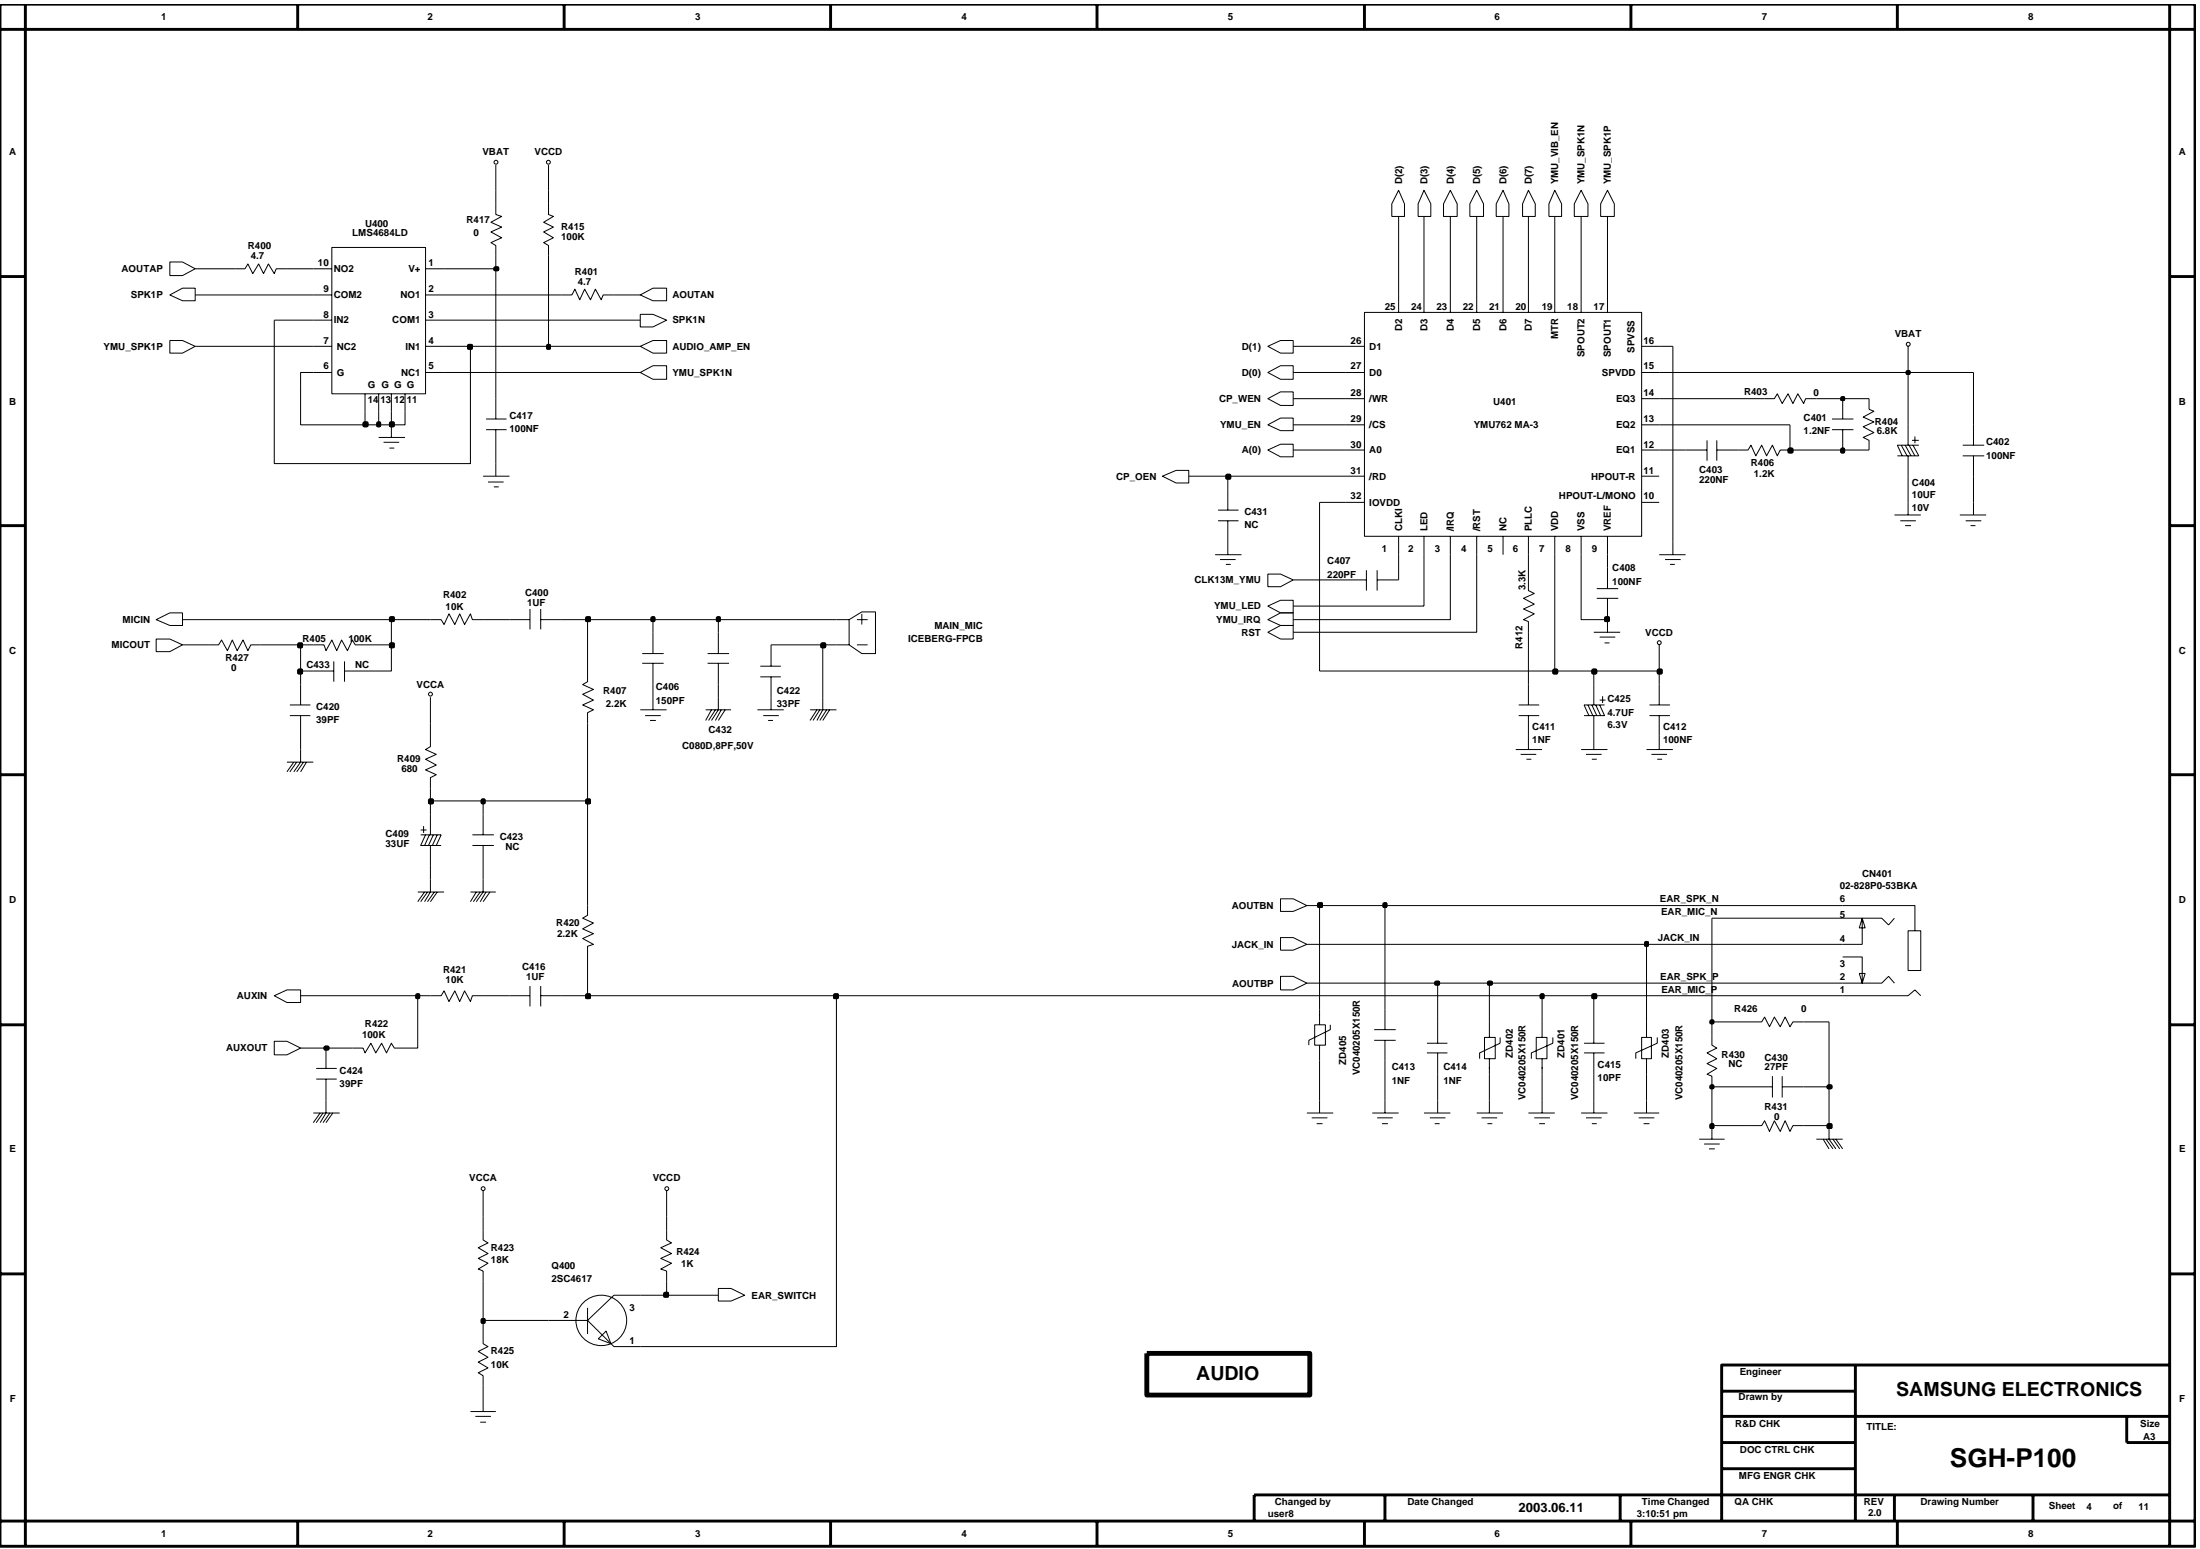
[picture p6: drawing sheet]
<svg xmlns="http://www.w3.org/2000/svg" width="192mm" height="135mm" viewBox="0 0 192 135" stroke-linecap="round" stroke-linejoin="round" font-family="sans-serif">
<g fill="none" stroke="#000" stroke-width=".09">
<path d="M43.3 17.8v.9l.5 .2-1 .5 1 .4-1 .4 1 .5-1 .5 .5 .2v.9M43.3 14.4v2.2M47.8 17.8v.9l.5 .2-.9 .5 .9 .4-.9 .4 .9 .5-.9 .5 .4 .2v.9M47.8 14.4v2.2M122 16.6l.5 1.2v1.1h-1.1v-1.1zM124.2 16.6l.6 1.2v1.1h-1.1v-1.1zM126.5 16.6l.6 1.2v1.1h-1.2v-1.1zM128.8 16.6l.6 1.2v1.1h-1.2v-1.1zM131.1 16.6l.5 1.2v1.1h-1.1v-1.1zM133.3 16.6l.6 1.2v1.1h-1.1v-1.1zM135.6 16.6l.6 1.2v1.1h-1.1v-1.1zM137.9 16.6l.6 1.2v1.1h-1.2v-1.1z"/>
<path d="M140.2 16.6l.6 1.2v1.1h-1.2v-1.1zM14.8 25.7l1.1-.6h1.1v1.1h-1.1zM14.8 22.9h1.1l1.1 .5-1.1 .6h-1.1zM14.8 29.7h1.1l1.1 .5-1.1 .6h-1.1zM20.5 23.4h.9l.2-.4 .5 .9 .5-.9 .4 .9 .4-.9 .5 .9 .2-.5h.9M27.3 30.2h1.6M27.3 27.9h1.6M27.3 25.7h1.6M27.3 23.4h1.6M27.3 32.5h1.6M28.9 21.6h8.2v12.8h-8.2zM31.8 34.4v1.5"/>
<path d="M33 34.4v1.5M33 38.2h2.3M33.5 38.6h1.3M34 39.1h.4M34.1 34.4v1.5M34.1 37.1v1.1M35.3 34.4v1.5M37.1 30.2h1.6M37.1 27.9h1.6M37.1 25.7h1.6M37.1 23.4h1.6M37.1 32.5h1.6"/>
<path d="M42.4 37.5h1.8M42.4 36.5h1.8M43.3 34.8v1.7M43.3 37.5v1.8M49 25.7h.9l.2-.5 .5 1 .4-1 .5 1 .4-1 .5 1 .2-.5h1M55.9 25.7l1.1-.6h1.2v1.1h-1.2zM55.9 27.4h1.1l1.2 .5-1.2 .6h-1.1zM55.9 30.2l1.1-.5h1.2v1.1h-1.2zM55.9 32.5l1.1-.6h1.2v1.2h-1.2zM110.6 39.3l1.1-.6h1.1v1.1h-1.1zM110.6 32.5l1.1-.6h1.1v1.2h-1.1zM110.6 34.8l1.1-.6h1.1v1.2h-1.1z"/>
<path d="M110.6 37.1l1.1-.6h1.1v1.1h-1.1zM110.6 30.2l1.1-.5h1.1v1.1h-1.1zM117.4 30.2h1.6M117.4 32.5h1.6M117.4 39.3h1.6M117.4 37.1h1.6M117.4 34.8h1.6M119 27.2h24.2v19.6h-24.2zM122 25.7v1.5M124.2 25.7v1.5M126.5 25.7v1.5M128.8 25.7v1.5"/>
<path d="M131.1 25.7v1.5M133.3 25.7v1.5M135.6 25.7v1.5M137.9 25.7v1.5M140.2 25.7v1.5M143.2 30.2h1.5M143.2 32.5h1.5M143.2 39.3h1.5M143.2 37.1h1.5M143.2 34.8h1.5M147 39.3h1.9M148.9 38.4v1.8"/>
<path d="M149.8 39.3h2.7l.2-.5 .5 1 .5-1 .4 1 .5-1 .4 1 .3-.5h.8M149.8 38.4v1.8M153.9 34.8h.9l.2-.4 .5 .8 .5-.8 .4 .8 .4-.8 .5 .8 .2-.4h.9M159.8 37.5h1.9M159.8 36.5h1.9M160.7 34.8v1.7M160.7 37.5v1.8M163 34.8v.9l.5 .2-1 .5 1 .4-1 .4 1 .5-1 .5 .5 .2v.9M165.9 38.8l.5 1M166.2 38.8l.5 1M166.4 30.2v2.3M166.4 37.1v1.7"/>
<path d="M166.4 39.8v1.7M166.5 38.8l.5 1M166.8 38.4h.6M166.9 38.8l.5 1h-1.9M167 38.1v.6M167.4 38.8h-1.9l.4 1M171.2 39.8h1.9M171.2 38.8h1.9M172.2 37.1v1.7M172.2 39.8v1.7M13.6 54.1l1.2-.6h1.1v1.1h-1.1zM13.6 55.7h1.2l1.1 .5-1.1 .6h-1.2z"/>
<path d="M18.2 56.2h.9l.2-.4 .5 1 .5-1 .4 1 .5-1 .4 1 .3-.6h.8M26.2 59.7v1.8M27.3 56.2h1l.1 .6 .5-1 .5 1 .4-1 .5 1 .4-1 .3 .4h.8M27.3 58.5h1.8M29.1 57.7v1.8M30.1 58.5h1.7M30.1 57.7v1.8M37.5 54.1h1l.2 .4 .5-1 .5 1 .4-1 .4 1 .5-1 .2 .6h.9M42.1 41.5h2.3M42.6 42h1.3M43.1 42.5h.4M43.3 40.4v1.1"/>
<path d="M44.4 54.1h1.8M46.2 53.1v1.8M47.2 54.1h1.8M47.2 53.1v1.8M51.3 58.5v1l-.5 .2 1 .4-1 .5 1 .5-1 .4 1 .4-.5 .3v.9M56 57.9h1.9M56 57h1.9M57 55.1v1.9M57 57.9v1.8M61.7 57.9h1.9M61.7 57h1.9M62.7 55.1v1.9"/>
<path d="M62.7 57.9v1.8M66.3 58.1h1.8M66.3 59h1.8M67.3 56.2v1.9M67.3 59v2.9M73 54.1h1.1M74.1 54.1l1.1-.7h1.2v3.6h-1.2l-1.1-.8h-1.1M74.1 54.1v2.1M74.8 54.1h.9M74.8 56.2h.9M75.2 53.5v1M101.4 41.5l1.2-.5h1.1v1.1h-1.1z"/>
<path d="M106 48.4h2.3M106.3 45.4h1.7M106.3 44.5h1.7M106.4 48.8h1.4M106.9 49.2h.5M107.1 42.7v1.8M107.1 45.4v3M110.6 54.1l1.1-.6h1.1v1.1h-1.1zM110.6 55.1l1.1-.5h1.1v1.1h-1.1zM110.6 52.9l1.1-.5h1.1v1.1h-1.1zM110.6 50.1h1.1l1.1 .5-1.1 .6h-1.1zM117.4 41.5h1.6"/>
<path d="M117.4 43.8h1.6M117.4 50.6h1.8M119.2 49.7v1.8M120.1 50.6h1.9M120.1 49.7v1.8M122 46.8v1.6M124.2 46.8v1.6M126.5 46.8v1.6M128.8 46.8v1.6M131.1 46.8v1.6M133.3 50.6v.9l.5 .3-.9 .4 .9 .5-.9 .4 .9 .4-.9 .6 .4 .1v.9M133.3 46.8v1.6"/>
<path d="M133.3 59.7v1.8M135.6 46.8v1.6M137.9 46.8v1.6M139 55.1h2.3M139 59.7v1.8M139.3 51.3h1.9M139.3 52.2h1.9M139.5 55.6h1.4M140 56.1h.4M140.2 46.8v1.6M140.2 49.5v1.8M140.2 52.2v2.9"/>
<path d="M143.2 41.5h1.5M143.2 43.8h1.5M144.7 48.4h2.3M144.7 56.2v2.3M144.7 59.7v1.8M145.2 48.8h1.4M145.7 49.2h.4M145.9 47.2v1.2M165.3 44.9h2.3M165.8 45.4h1.3M166.2 45.8h.5M166.4 43.8v1.1"/>
<path d="M171 44.9h2.3M171.5 45.4h1.3M171.9 45.8h.4M172.2 43.8v1.1M25 66.5h2.3M25.3 62.4h1.8M25.3 61.5h1.8M25.6 66.5l-.6 .8M25.9 66.5l-.6 .8M26.2 62.4v1.8M26.2 65.4v1.1l-.6 .8M26.5 66.5l-.6 .8"/>
<path d="M26.7 66.5l-.5 .8M36.4 77.8h2.3M36.7 72.8h1.8l-.4 .9M36.7 72.4h.5M37 72.1v.6M37 77.8l-.6 .9M37.1 72.8l-.4 .9h1.8M37.3 77.8l-.6 .9M37.5 72.8l-.5 .9M37.5 64.2v.9l-.4 .3 1 .4-1 .4 1 .5-1 .5 1 .4-.6 .2v1M37.5 60.8v2.3M37.5 71v1.8"/>
<path d="M37.5 73.7v1.8M37.5 76.7v1.1l-.5 .9M37.8 72.8l-.4 .9M37.9 77.8l-.6 .9M38.1 77.8l-.6 .9M38.1 72.8l-.4 .9M41 77.8h2.3M41.2 72.8h1.9M41.2 73.7h1.9M41.5 77.8l-.5 .9M41.9 77.8l-.6 .9M42.1 71v1.8"/>
<path d="M42.1 73.7v1.8M42.1 76.7v1.1l-.6 .9M42.4 77.8l-.5 .9M42.7 77.8l-.6 .9M51.3 79v.8l-.5 .3 1 .4-1 .5 1 .4-1 .5 1 .5-.5 .1v1M55.9 61.9h2.3M56.3 62.4h1.3M56.7 62.8h.5M57 60.8v1.1M61.6 61.9h2.2M62.1 61.9l-.5 .9M62.4 61.9l-.6 .9"/>
<path d="M62.7 60.8v1.1l-.6 .9M62.9 61.9l-.5 .9M63.3 61.9l-.6 .9M66.1 61.9h2.3M66.6 62.4h1.3M67 62.8h.4M70.7 61.9h2.3M71.3 61.9l-.6 .9M71.5 61.9l-.6 .9M71.8 60.8v1.1l-.5 .9M72.1 61.9l-.6 .9M72.4 61.9l-.6 .9"/>
<path d="M111.7 78.4h1.1l1.2 .6-1.2 .5h-1.1zM132.2 65.4h2.3M132.5 62.4h1.8M132.5 61.5h1.8M132.6 65.8h1.4M133.2 66.2h.4M133.3 62.4v3M137.9 65.4h2.3M138.4 65.8h1.3M138.5 61.5l.4 .9M138.9 61.5l.4 .9M138.9 66.2h.4"/>
<path d="M139 62.4v3M139.2 61.5l.4 .9M139.5 61.5l.5 .9h-1.8M139.5 61.1h.6M139.8 60.7v.6M140 61.5h-1.8l.4 .9M143.6 65.4h2.3M143.9 62.4h1.8M143.9 61.5h1.8M144.1 65.8h1.3M144.6 66.2h.4M144.7 62.4v3"/>
<path d="M160.7 79h6.3v2.2M23.9 90.8h1.1l1.2 .6-1.2 .6h-1.1zM23.9 86.9l1.1-.6h1.2v1.1h-1.2zM27.3 97.1h2.3M27.6 93.2h1.8M27.6 94.1h1.8M27.9 97.1l-.6 .8M28.2 97.1l-.6 .8M28.4 91.4v1.8M28.4 94.1v3l-.5 .8M28.8 97.1l-.6 .8M29 97.1l-.6 .8"/>
<path d="M30.7 91.4h1l.1 .4 .6-.8 .4 .8 .5-.8 .4 .8 .4-.8 .3 .4h.9M37.5 86.9h1l.2-.5 .5 1 .5-1 .4 1 .4-1 .5 1 .2-.5h.9M44.4 86.9h1.8M46.2 86v1.8M47.2 86.9h1.8M47.2 86v1.8M73 86.9v30.6h-19.4l-2.3-2.3M111.7 85.2h1.1l1.2 .6-1.2 .5h-1.1zM111.7 81.8h1.1l1.2 .6-1.2 .5h-1.1zM114 97.1h2.3M114.4 97.5h1.4M114.7 89.4h.9v1.8h-.9z"/>
<path d="M114.9 98h.5M115.1 88v1.4M115.1 91.2v1.3M115.1 96v1.1M116 89.4v.4l-1.8 .9v.5M119.7 97.1h2.3M119.9 90.7h1.8M119.9 89.8h1.8M120.1 97.5h1.4M120.6 98h.5M120.8 88v1.8M120.8 90.7v1.8"/>
<path d="M120.8 96v1.1M124.2 97.1h2.3M124.5 91.8h1.8M124.5 91h1.8M124.7 97.5h1.4M125.2 98h.4M125.4 89.1v1.9M125.4 91.8v1.9M125.4 96v1.1M128.8 97.1h2.3M129.2 97.5h1.4M129.5 90.5h.9v1.8h-.9z"/>
<path d="M129.8 98h.4M129.9 89.1v1.4M129.9 92.3v1.4M129.9 96v1.1M130.9 90.5v.5l-1.8 .8v.5M133.3 97.1h2.3M133.8 97.5h1.4M134 90.5h.9v1.8h-.9zM134.3 98h.5M134.5 89.1v1.4M134.5 92.3v1.4M134.5 96v1.1"/>
<path d="M135.5 90.5v.5l-1.9 .8v.5M137.9 97.1h2.3M138.2 91.8h1.8M138.2 91h1.8M138.4 97.5h1.3M138.9 98h.4M139 89.1v1.9M139 91.8v1.9M139 96v1.1M142.5 97.1h2.2M142.9 97.5h1.4M143.2 90.5h.9v1.8h-.9z"/>
<path d="M143.4 98h.5M143.6 89.1v1.4M143.6 92.3v1.4M143.6 96v1.1M144.6 90.5v.5l-1.9 .8v.5M148.2 99.4h2.2M148.7 99.8h1.3M149.3 90.3v.9l.5 .2-.9 .4 .9 .5-.9 .5 .9 .4-.9 .5 .4 .2v.9M149.3 98.2v1.2M152.7 98.2h1l.2-.4 .5 .9 .4-.9 .5 .9 .4-.9 .4 .9 .3-.5h.9M152.7 89.1h1l.2-.4 .5 .9 .4-.9 .5 .9 .4-.9 .4 .9 .3-.5h.9M152.7 94.8h1.9"/>
<path d="M154.6 93.9v1.8M155.5 94.8h1.8M155.5 93.9v1.8M158.4 99.4h2.3M159 99.4l.6 .8M159.3 99.4l.6 .8M159.6 98.2v1.2l.5 .8M159.9 99.4l.6 .8M160.1 99.4l.6 .8M160.7 83.5h1.7v2.3l.3-.9h-.5l.2 .9M160.7 85.8h3.4l.6-.6 .6 .6M160.7 80.1h3.4l.6 .6 .6-.6"/>
<path d="M160.7 86.9h5.7l.6-.6 .6 .6M162.4 80.1l-.2 .8h.5l-.3-.8v2.3h-1.7M166.4 81.2h1.2v3.5h-1.2zM42.1 115.2v2l.5 .3-.9 .4 .9 .5-.9 .4 .9 .5-.9 .4 .4 .3v3.1M42.1 107.3v.9l.5 .2-.9 .4 .9 .5-.9 .5 .9 .4-.9 .5 .4 .2v.9M42.1 103.8v2.3M51.3 114.1v2.3M52.2 116.8l.7-.7 .4 1.1zM55.9 113h-2.3l-2.3 2.2h-3.5M58.2 107.3v.9l.4 .2-1 .4 1 .5-1 .5 1 .4-1 .5 .6 .2v.9M58.2 103.8v2.3M62.7 112.4h1.1l1.2 .6-1.2 .5h-1.1z"/>
<path d="M149.1 100.2h.5M41 123.1h2.3M41.5 123.5h1.3M41.9 124.1h.5"/>
<circle cx="43.3" cy="14.2" r=".17"/>
<circle cx="47.8" cy="14.2" r=".17"/>
<circle cx="166.5" cy="30" r=".17"/>
<circle cx="144.7" cy="56.1" r=".17"/>
<circle cx="37.6" cy="60.5" r=".17"/>
<circle cx="42.1" cy="103.7" r=".17"/>
<circle cx="52.5" cy="115.2" r="2.21"/>
<circle cx="58.2" cy="103.7" r=".17"/>
</g>
<path d="M42.1 115.1h.1v.2h-.1z" fill-rule="evenodd" fill="#c2c2c2" stroke="#000" stroke-width=".25"/>
<path d="M42.1 115.1h.1v.2h-.1z" fill="none" stroke="#000" stroke-width=".25"/>
<path d="M42.1 111.8v3.4h5.7M55.9 113h2.3" fill="none" stroke="#000" stroke-width=".09"/>
<path d="M58 112.8h.2v.3h-.2z" fill-rule="evenodd" fill="#c2c2c2" stroke="#000" stroke-width=".25"/>
<path d="M58 112.8h.2v.3h-.2z" fill="none" stroke="#000" stroke-width=".25"/>
<path d="M42.1 106.1v1.2M58.2 111.8v1.2h4.5M58.2 106.1v1.2" fill="none" stroke="#000" stroke-width=".09"/>
<path d="M149.2 98.1h.2v.3h-.2z" fill-rule="evenodd" fill="#c2c2c2" stroke="#000" stroke-width=".25"/>
<path d="M149.2 98.1h.2v.3h-.2z" fill="none" stroke="#000" stroke-width=".25"/>
<path d="M149.3 94.8v3.4h3.4M157.3 98.2h2.3" fill="none" stroke="#000" stroke-width=".09"/>
<path d="M159.5 98.1h.2v.3h-.2z" fill-rule="evenodd" fill="#c2c2c2" stroke="#000" stroke-width=".25"/>
<path d="M159.5 98.1h.2v.3h-.2z" fill="none" stroke="#000" stroke-width=".25"/>
<path d="M115.1 92.5v3.5M120.8 92.5v3.5M125.4 93.7v2.3M129.9 93.7v2.3M134.5 93.7v2.3M139 93.7v2.3M143.6 93.7v2.3M159.6 94.8v3.4" fill="none" stroke="#000" stroke-width=".09"/>
<path d="M149.2 94.7h.2v.2h-.2z" fill-rule="evenodd" fill="#c2c2c2" stroke="#000" stroke-width=".25"/>
<path d="M149.2 94.7h.2v.2h-.2z" fill="none" stroke="#000" stroke-width=".25"/>
<path d="M149.3 94.8h3.4M157.3 94.8h2.3" fill="none" stroke="#000" stroke-width=".09"/>
<path d="M159.5 94.7h.2v.2h-.2z" fill-rule="evenodd" fill="#c2c2c2" stroke="#000" stroke-width=".25"/>
<path d="M159.5 94.7h.2v.2h-.2z" fill="none" stroke="#000" stroke-width=".25"/>
<path d="M26.2 91.4h2.2M159.6 89.1v5.7" fill="none" stroke="#000" stroke-width=".09"/>
<path d="M28.4 91.3h.2v.2h-.2z" fill-rule="evenodd" fill="#c2c2c2" stroke="#000" stroke-width=".25"/>
<path d="M28.4 91.3h.2v.2h-.2z" fill="none" stroke="#000" stroke-width=".25"/>
<path d="M28.4 91.4h2.3M36.4 86.9v4.5h-1.1M125.4 85.8v3.3M129.9 85.8v3.3M134.5 86.9v2.2M139 86.9v2.2M143.6 82.4v6.7M149.3 89.1v1.2" fill="none" stroke="#000" stroke-width=".09"/>
<path d="M149.2 89.1h.2v.1h-.2z" fill-rule="evenodd" fill="#c2c2c2" stroke="#000" stroke-width=".25"/>
<path d="M149.2 89.1h.2v.1h-.2z" fill="none" stroke="#000" stroke-width=".25"/>
<path d="M115.1 79v9M120.8 79v9M26.2 86.9h10.2M149.3 80.1v9h3.4M157.3 89.1h2.3" fill="none" stroke="#000" stroke-width=".09"/>
<path d="M36.4 86.8h.1v.2h-.1z" fill-rule="evenodd" fill="#c2c2c2" stroke="#000" stroke-width=".25"/>
<path d="M36.4 86.8h.1v.2h-.1z" fill="none" stroke="#000" stroke-width=".25"/>
<path d="M36.4 86.9h1.1M42.1 86.9h2.3M49 86.9h2.3" fill="none" stroke="#000" stroke-width=".09"/>
<path d="M51.2 86.8h.2v.2h-.2z" fill-rule="evenodd" fill="#c2c2c2" stroke="#000" stroke-width=".25"/>
<path d="M51.2 86.8h.2v.2h-.2z" fill="none" stroke="#000" stroke-width=".25"/>
<path d="M51.3 83.5v3.4h21.7" fill="none" stroke="#000" stroke-width=".09"/>
<path d="M72.8 86.8h.2v.2h-.2z" fill-rule="evenodd" fill="#c2c2c2" stroke="#000" stroke-width=".25"/>
<path d="M72.8 86.8h.2v.2h-.2z" fill="none" stroke="#000" stroke-width=".25"/>
<path d="M73 86.9h61.5" fill="none" stroke="#000" stroke-width=".09"/>
<path d="M134.4 86.8h.2v.2h-.2z" fill-rule="evenodd" fill="#c2c2c2" stroke="#000" stroke-width=".25"/>
<path d="M134.4 86.8h.2v.2h-.2z" fill="none" stroke="#000" stroke-width=".25"/>
<path d="M134.5 86.9h4.5" fill="none" stroke="#000" stroke-width=".09"/>
<path d="M138.9 86.8h.3v.2h-.3z" fill-rule="evenodd" fill="#c2c2c2" stroke="#000" stroke-width=".25"/>
<path d="M138.9 86.8h.3v.2h-.3z" fill="none" stroke="#000" stroke-width=".25"/>
<path d="M114 85.8h11.4M139 86.9h21.7" fill="none" stroke="#000" stroke-width=".09"/>
<path d="M125.2 85.7h.3v.1h-.3z" fill-rule="evenodd" fill="#c2c2c2" stroke="#000" stroke-width=".25"/>
<path d="M125.2 85.7h.3v.1h-.3z" fill="none" stroke="#000" stroke-width=".25"/>
<path d="M125.4 85.8h4.5" fill="none" stroke="#000" stroke-width=".09"/>
<path d="M129.8 85.7h.3v.1h-.3z" fill-rule="evenodd" fill="#c2c2c2" stroke="#000" stroke-width=".25"/>
<path d="M129.8 85.7h.3v.1h-.3z" fill="none" stroke="#000" stroke-width=".25"/>
<path d="M114 82.4h29.6M129.9 85.8h30.8" fill="none" stroke="#000" stroke-width=".09"/>
<path d="M143.5 82.2h.2v.3h-.2z" fill-rule="evenodd" fill="#c2c2c2" stroke="#000" stroke-width=".25"/>
<path d="M143.5 82.2h.2v.3h-.2z" fill="none" stroke="#000" stroke-width=".25"/>
<path d="M51.3 69.9v9.1M114 79h1.1M143.6 82.4h17.1M149.3 80.1h11.4" fill="none" stroke="#000" stroke-width=".09"/>
<path d="M115 78.8h.3v.3h-.3z" fill-rule="evenodd" fill="#c2c2c2" stroke="#000" stroke-width=".25"/>
<path d="M115 78.8h.3v.3h-.3z" fill="none" stroke="#000" stroke-width=".25"/>
<path d="M115.1 79h5.7" fill="none" stroke="#000" stroke-width=".09"/>
<path d="M120.7 78.8h.2v.3h-.2z" fill-rule="evenodd" fill="#c2c2c2" stroke="#000" stroke-width=".25"/>
<path d="M120.7 78.8h.2v.3h-.2z" fill="none" stroke="#000" stroke-width=".25"/>
<path d="M37.5 69.9v1.1M37.5 75.5v1.2M42.1 69.9v1.1M42.1 75.5v1.2M120.8 79h39.9" fill="none" stroke="#000" stroke-width=".09"/>
<path d="M37.5 69.8h.2v.2h-.2z" fill-rule="evenodd" fill="#c2c2c2" stroke="#000" stroke-width=".25"/>
<path d="M37.5 69.8h.2v.2h-.2z" fill="none" stroke="#000" stroke-width=".25"/>
<path d="M37.5 68.8v1.1h4.6" fill="none" stroke="#000" stroke-width=".09"/>
<path d="M42.1 69.8h.1v.2h-.1z" fill-rule="evenodd" fill="#c2c2c2" stroke="#000" stroke-width=".25"/>
<path d="M42.1 69.8h.1v.2h-.1z" fill="none" stroke="#000" stroke-width=".25"/>
<path d="M42.1 69.9h9.2" fill="none" stroke="#000" stroke-width=".09"/>
<path d="M51.2 69.8h.2v.2h-.2z" fill-rule="evenodd" fill="#c2c2c2" stroke="#000" stroke-width=".25"/>
<path d="M51.2 69.8h.2v.2h-.2z" fill="none" stroke="#000" stroke-width=".25"/>
<path d="M26.2 58.5v1.2M57 59.7v1.1M62.7 59.7v1.1M71.8 56.2v4.6M133.3 55.1v4.6M139 58.5v1.2M144.7 58.5v1.2M26.2 64.2v1.2M37.5 63.1v1.1M51.3 63.1v6.8" fill="none" stroke="#000" stroke-width=".09"/>
<path d="M26.1 58.4h.2v.3h-.2z" fill-rule="evenodd" fill="#c2c2c2" stroke="#000" stroke-width=".25"/>
<path d="M26.1 58.4h.2v.3h-.2z" fill="none" stroke="#000" stroke-width=".25"/>
<path d="M26.2 56.2v2.3h1.1M34.1 56.2v2.3h-2.3M51.3 54.1v4.4M115.1 43.8v14.7h20.5" fill="none" stroke="#000" stroke-width=".09"/>
<path d="M135.5 58.4h.3v.3h-.3z" fill-rule="evenodd" fill="#c2c2c2" stroke="#000" stroke-width=".25"/>
<path d="M135.5 58.4h.3v.3h-.3z" fill="none" stroke="#000" stroke-width=".25"/>
<path d="M135.6 48.4v10.1h3.4" fill="none" stroke="#000" stroke-width=".09"/>
<path d="M138.9 58.4h.3v.3h-.3z" fill-rule="evenodd" fill="#c2c2c2" stroke="#000" stroke-width=".25"/>
<path d="M138.9 58.4h.3v.3h-.3z" fill="none" stroke="#000" stroke-width=".25"/>
<path d="M139 58.5h5.7" fill="none" stroke="#000" stroke-width=".09"/>
<path d="M144.7 58.4h.2v.3h-.2z" fill-rule="evenodd" fill="#c2c2c2" stroke="#000" stroke-width=".25"/>
<path d="M144.7 58.4h.2v.3h-.2z" fill="none" stroke="#000" stroke-width=".25"/>
<path d="M15.9 56.2h2.3M22.7 56.2h3.5" fill="none" stroke="#000" stroke-width=".09"/>
<path d="M26.1 56.2h.2v.2h-.2z" fill-rule="evenodd" fill="#c2c2c2" stroke="#000" stroke-width=".25"/>
<path d="M26.1 56.2h.2v.2h-.2z" fill="none" stroke="#000" stroke-width=".25"/>
<path d="M26.2 56.2h1.1M31.8 56.2h2.3" fill="none" stroke="#000" stroke-width=".09"/>
<path d="M34.1 56.2h.2v.2h-.2z" fill-rule="evenodd" fill="#c2c2c2" stroke="#000" stroke-width=".25"/>
<path d="M34.1 56.2h.2v.2h-.2z" fill="none" stroke="#000" stroke-width=".25"/>
<path d="M34.1 54.1v2.1M67.3 56.2h4.5" fill="none" stroke="#000" stroke-width=".09"/>
<path d="M71.7 56.2h.2v.2h-.2z" fill-rule="evenodd" fill="#c2c2c2" stroke="#000" stroke-width=".25"/>
<path d="M71.7 56.2h.2v.2h-.2z" fill="none" stroke="#000" stroke-width=".25"/>
<path d="M15.9 54.1h18.2M57 54.1v1M62.7 54.1v1M71.8 56.2h1.2M128.8 48.4v6.7h-16" fill="none" stroke="#000" stroke-width=".09"/>
<path d="M34.1 53.9h.2v.2h-.2z" fill-rule="evenodd" fill="#c2c2c2" stroke="#000" stroke-width=".25"/>
<path d="M34.1 53.9h.2v.2h-.2z" fill="none" stroke="#000" stroke-width=".25"/>
<path d="M34.1 54.1h3.4M42.1 54.1h2.3M49 54.1h2.3" fill="none" stroke="#000" stroke-width=".09"/>
<path d="M51.2 53.9h.2v.2h-.2z" fill-rule="evenodd" fill="#c2c2c2" stroke="#000" stroke-width=".25"/>
<path d="M51.2 53.9h.2v.2h-.2z" fill="none" stroke="#000" stroke-width=".25"/>
<path d="M51.3 54.1h5.7" fill="none" stroke="#000" stroke-width=".09"/>
<path d="M56.9 53.9h.1v.2h-.1z" fill-rule="evenodd" fill="#c2c2c2" stroke="#000" stroke-width=".25"/>
<path d="M56.9 53.9h.1v.2h-.1z" fill="none" stroke="#000" stroke-width=".25"/>
<path d="M57 54.1h5.7" fill="none" stroke="#000" stroke-width=".09"/>
<path d="M62.6 53.9h.1v.2h-.1z" fill-rule="evenodd" fill="#c2c2c2" stroke="#000" stroke-width=".25"/>
<path d="M62.6 53.9h.1v.2h-.1z" fill="none" stroke="#000" stroke-width=".25"/>
<path d="M62.7 54.1h10.3M126.5 48.4v5.7h-13.7M137.9 48.4v5.7h2.3" fill="none" stroke="#000" stroke-width=".09"/>
<path d="M140.1 53.9h.2v.2h-.2z" fill-rule="evenodd" fill="#c2c2c2" stroke="#000" stroke-width=".25"/>
<path d="M140.1 53.9h.2v.2h-.2z" fill="none" stroke="#000" stroke-width=".25"/>
<path d="M145.9 30.2v17M103.7 41.5h3.4v1.2M112.8 50.6h4.6M115.1 43.8h2.3M122 48.4v2.2M124.2 48.4v4.5h-11.4M133.3 48.4v2.2M140.2 48.4v1.1M166.4 41.5v2.3M172.2 41.5v2.3" fill="none" stroke="#000" stroke-width=".09"/>
<path d="M107 41.5h.3v.2h-.3z" fill-rule="evenodd" fill="#c2c2c2" stroke="#000" stroke-width=".25"/>
<path d="M107 41.5h.3v.2h-.3z" fill="none" stroke="#000" stroke-width=".25"/>
<path d="M23.9 27.9v12.5h17.1v-10.2M43.3 39.3v1.1M112.8 39.3h4.6M144.7 39.3h2.3M107.1 41.5h10.3" fill="none" stroke="#000" stroke-width=".09"/>
<path d="M156.1 39.2h.2v.2h-.2z" fill-rule="evenodd" fill="#c2c2c2" stroke="#000" stroke-width=".25"/>
<path d="M156.1 39.2h.2v.2h-.2z" fill="none" stroke="#000" stroke-width=".25"/>
<path d="M156.1 37.1v2.2h4.6" fill="none" stroke="#000" stroke-width=".09"/>
<path d="M160.7 39.2h.1v.2h-.1z" fill-rule="evenodd" fill="#c2c2c2" stroke="#000" stroke-width=".25"/>
<path d="M160.7 39.2h.1v.2h-.1z" fill="none" stroke="#000" stroke-width=".25"/>
<path d="M26.2 33.6v3.5h5.6M160.7 39.3h2.3" fill="none" stroke="#000" stroke-width=".09"/>
<path d="M31.8 36.9h.2v.2h-.2z" fill-rule="evenodd" fill="#c2c2c2" stroke="#000" stroke-width=".25"/>
<path d="M31.8 36.9h.2v.2h-.2z" fill="none" stroke="#000" stroke-width=".25"/>
<path d="M31.8 35.9v1.2h1.2" fill="none" stroke="#000" stroke-width=".09"/>
<path d="M32.9 36.9h.2v.2h-.2z" fill-rule="evenodd" fill="#c2c2c2" stroke="#000" stroke-width=".25"/>
<path d="M32.9 36.9h.2v.2h-.2z" fill="none" stroke="#000" stroke-width=".25"/>
<path d="M33 35.9v1.2h1.1" fill="none" stroke="#000" stroke-width=".09"/>
<path d="M34.1 36.9h.2v.2h-.2z" fill-rule="evenodd" fill="#c2c2c2" stroke="#000" stroke-width=".25"/>
<path d="M34.1 36.9h.2v.2h-.2z" fill="none" stroke="#000" stroke-width=".25"/>
<path d="M34.1 35.9v1.2h1.2v-1.2M43.3 23.4v11.4M112.8 37.1h4.6M112.8 34.8h4.6M144.7 37.1h11.4M144.7 34.8h9.2M158.4 34.8h2.3M166.4 32.5v4.6M172.2 32.5v4.6" fill="none" stroke="#000" stroke-width=".09"/>
<path d="M160.7 34.7h.1v.2h-.1z" fill-rule="evenodd" fill="#c2c2c2" stroke="#000" stroke-width=".25"/>
<path d="M160.7 34.7h.1v.2h-.1z" fill="none" stroke="#000" stroke-width=".25"/>
<path d="M27.3 32.5h-1.1v1.1M38.7 32.5h17.2M112.8 32.5h4.6M144.7 32.5h21.7M160.7 34.8h2.3" fill="none" stroke="#000" stroke-width=".09"/>
<path d="M166.4 32.4h.1v.2h-.1z" fill-rule="evenodd" fill="#c2c2c2" stroke="#000" stroke-width=".25"/>
<path d="M166.4 32.4h.1v.2h-.1z" fill="none" stroke="#000" stroke-width=".25"/>
<path d="M17 30.2h10.3M38.7 30.2h2.3M166.4 32.5h5.8" fill="none" stroke="#000" stroke-width=".09"/>
<path d="M40.9 30.1h.2v.3h-.2z" fill-rule="evenodd" fill="#c2c2c2" stroke="#000" stroke-width=".25"/>
<path d="M40.9 30.1h.2v.3h-.2z" fill="none" stroke="#000" stroke-width=".25"/>
<path d="M41 30.2h6.8" fill="none" stroke="#000" stroke-width=".09"/>
<path d="M47.8 30.1h.1v.3h-.1z" fill-rule="evenodd" fill="#c2c2c2" stroke="#000" stroke-width=".25"/>
<path d="M47.8 30.1h.1v.3h-.1z" fill="none" stroke="#000" stroke-width=".25"/>
<g fill="none" stroke="#000" stroke-width=".09">
<path d="M122 18.9v6.8M124.2 18.9v6.8M126.5 18.9v6.8M128.8 18.9v6.8M131.1 18.9v6.8M133.3 18.9v6.8M135.6 18.9v6.8M137.9 18.9v6.8M140.2 18.9v6.8M17 25.7h10.3M17 23.4h3.5M23.9 27.9h3.4"/>
<path d="M25 23.4h2.3M38.7 27.9h17.2M38.7 25.7h10.3M38.7 23.4h4.6M47.8 22.3v7.9h8.1M53.6 25.7h2.3M112.8 30.2h4.6M144.7 30.2h1.2"/>
</g>
<path d="M43.2 23.4h.2v.1h-.2z" fill-rule="evenodd" fill="#c2c2c2" stroke="#000" stroke-width=".25"/>
<g fill="none" stroke="#000" stroke-width=".25">
<path d="M0 .4h191.5v134.5h-191.5zM0 2.6h191.5M2.2 .4v134.5M26 .4v2.2M49.2 .4v2.2M72.5 .4v2.2M95.7 .4v2.2M119 .4v2.2M142.3 .4v2.2M165.5 .4v2.2M189.3 .4v134.5M0 24.1h2.2"/>
<path d="M43.2 23.4h.2v.1h-.2zM189.3 24.1h2.2M0 45.8h2.2M189.3 45.8h2.2M0 67.6h2.2M189.3 67.6h2.2M0 89.4h2.2M189.3 89.4h2.2M0 111.1h2.2M161.8 119.1v13.6M189.3 119.1h-39.1v13.6M189.3 111.1h2.2"/>
<path d="M0 132.7h191.5M26 132.7v2.2M49.2 132.7v2.2M72.5 132.7v2.2M95.7 132.7v2.2M119 132.7v2.2M120.8 130.4v2.3M141.3 130.4v2.3M142.3 132.7v2.2M150.2 121.3h11.6M150.2 123.5h39.1M150.2 125.8h11.6"/>
<path d="M150.2 128.1h11.6M165.3 130.4v2.3M165.5 132.7v2.2M177.3 130.4v2.3M185.5 123.5v2.3h3.8M189.3 130.4h-79.9v2.3"/>
</g>
<path d="M43.3 16.6v1.2M47.8 16.6v1.2M43.3 22.3v1.1" fill="none" stroke="#000" stroke-width=".09"/>
<path d="M100 118.1h14.3v3.6h-14.3z" fill="none" stroke="#000" stroke-width=".42"/>
<text font-size="2.3" x="170.1" y="127.9">SGH-P100</text>
<g font-size="1.7">
<text x="104.3" y="120.4">AUDIO</text>
<text x="165.4" y="121.8">SAMSUNG ELECTRONICS</text>
</g>
<text font-size="1.1" x="132.5" y="131.9">2003.06.11</text>
<g font-size=".9">
<text x="122.3" y="16.1" transform="rotate(-90 122.3 16.1)">D(2)</text>
<text x="124.5" y="16.1" transform="rotate(-90 124.5 16.1)">D(3)</text>
<text x="126.8" y="16.1" transform="rotate(-90 126.8 16.1)">D(4)</text>
<text x="129.1" y="16.1" transform="rotate(-90 129.1 16.1)">D(5)</text>
<text x="131.4" y="16.1" transform="rotate(-90 131.4 16.1)">D(6)</text>
<text x="133.6" y="16.1" transform="rotate(-90 133.6 16.1)">D(7)</text>
<text x="135.9" y="16.1" transform="rotate(-90 135.9 16.1)">YMU_VIB_EN</text>
<text x="138.2" y="16.1" transform="rotate(-90 138.2 16.1)">YMU_SPK1N</text>
<text x="140.5" y="16.1" transform="rotate(-90 140.5 16.1)">YMU_SPK1P</text>
<text x="122.3" y="28.8" transform="rotate(-90 122.3 28.8)">D2</text>
<text x="124.5" y="28.8" transform="rotate(-90 124.5 28.8)">D3</text>
<text x="126.8" y="28.8" transform="rotate(-90 126.8 28.8)">D4</text>
<text x="129.1" y="28.8" transform="rotate(-90 129.1 28.8)">D5</text>
<text x="131.4" y="28.8" transform="rotate(-90 131.4 28.8)">D6</text>
<text x="133.6" y="28.8" transform="rotate(-90 133.6 28.8)">D7</text>
<text x="135.9" y="29.6" transform="rotate(-90 135.9 29.6)">MTR</text>
<text x="138.2" y="31.1" transform="rotate(-90 138.2 31.1)">SPOUT2</text>
<text x="140.5" y="31.1" transform="rotate(-90 140.5 31.1)">SPOUT1</text>
<text x="142.6" y="30.7" transform="rotate(-90 142.6 30.7)">SPVSS</text>
<text x="122.3" y="46.3" transform="rotate(-90 122.3 46.3)">CLKI</text>
<text x="124.5" y="46.3" transform="rotate(-90 124.5 46.3)">LED</text>
<text x="126.8" y="46.3" transform="rotate(-90 126.8 46.3)">/IRQ</text>
<text x="129.1" y="46.3" transform="rotate(-90 129.1 46.3)">/RST</text>
<text x="131.4" y="46.3" transform="rotate(-90 131.4 46.3)">NC</text>
<text x="133.6" y="46.3" transform="rotate(-90 133.6 46.3)">PLLC</text>
<text x="135.9" y="46.3" transform="rotate(-90 135.9 46.3)">VDD</text>
<text x="138.2" y="46.3" transform="rotate(-90 138.2 46.3)">VSS</text>
<text x="140.5" y="46.3" transform="rotate(-90 140.5 46.3)">VREF</text>
<text x="133.1" y="51.5" transform="rotate(-90 133.1 51.5)">3.3K</text>
<text x="132.8" y="56.6" transform="rotate(-90 132.8 56.6)">R412</text>
<text x="117.4" y="92.9" transform="rotate(-90 117.4 92.9)">ZD405</text>
<text x="118.6" y="93.8" transform="rotate(-90 118.6 93.8)">VC040205X150R</text>
<text x="132" y="92.3" transform="rotate(-90 132 92.3)">ZD402</text>
<text x="133.1" y="96" transform="rotate(-90 133.1 96)">VC040205X150R</text>
<text x="136.5" y="92.3" transform="rotate(-90 136.5 92.3)">ZD401</text>
<text x="137.7" y="96" transform="rotate(-90 137.7 96)">VC040205X150R</text>
<text x="145.6" y="92.3" transform="rotate(-90 145.6 92.3)">ZD403</text>
<text x="146.8" y="96" transform="rotate(-90 146.8 96)">VC040205X150R</text>
</g>
<g font-size=".8">
<text x="14.1" y="1.8">1</text>
<text x="37.3" y="1.8">2</text>
<text x="60.6" y="1.8">3</text>
<text x="83.9" y="1.8">4</text>
<text x="107.1" y="1.8">5</text>
<text x="130.4" y="1.8">6</text>
<text x="153.7" y="1.8">7</text>
<text x="176.9" y="1.8">8</text>
<text x=".8" y="13.5">A</text>
<text x="42.1" y="13.5">VBAT</text>
<text x="46.6" y="13.5">VCCD</text>
<text x="190.1" y="13.5">A</text>
<text x="10.6" y="23.7">AOUTAP</text>
<text x="21.6" y="21.7">R400</text>
<text x="21.9" y="22.6">4.7</text>
<text x="27.7" y="23.2">10</text>
<text x="29.1" y="23.7">NO2</text>
<text x="30.7" y="20.6">LMS4684LD</text>
<text x="31.8" y="19.8">U400</text>
<text x="35.6" y="23.7">V+</text>
<text x="37.4" y="23.2">1</text>
<text x="40.7" y="19.5">R417</text>
<text x="41.3" y="20.6">0</text>
<text x="49" y="20.1">R415</text>
<text x="49" y="20.9">100K</text>
<text x="11.4" y="26">SPK1P</text>
<text x="28.2" y="27.7">8</text>
<text x="28.2" y="25.5">9</text>
<text x="29.1" y="26">COM2</text>
<text x="29.1" y="28.2">IN2</text>
<text x="34.2" y="28.2">COM1</text>
<text x="34.9" y="26">NO1</text>
<text x="37.4" y="27.7">3</text>
<text x="37.4" y="25.5">2</text>
<text x="50.1" y="24">R401</text>
<text x="50.4" y="24.9">4.7</text>
<text x="58.7" y="26">AOUTAN</text>
<text x="58.7" y="28.2">SPK1N</text>
<text x="120.8" y="27.1">25</text>
<text x="123.1" y="27.1">24</text>
<text x="125.3" y="27.1">23</text>
<text x="127.6" y="27.1">22</text>
<text x="129.9" y="27.1">21</text>
<text x="132.2" y="27.1">20</text>
<text x="134.5" y="27.1">19</text>
<text x="136.7" y="27.1">18</text>
<text x="139" y="27.1">17</text>
<text x="165.3" y="29.4">VBAT</text>
<text x=".8" y="35.3">B</text>
<text x="9" y="30.5">YMU_SPK1P</text>
<text x="28.2" y="30">7</text>
<text x="28.2" y="32.2">6</text>
<text x="29.4" y="30.5">NC2</text>
<text x="29.4" y="32.8">G</text>
<text x="32.1" y="35.1">14</text>
<text x="32.1" y="33.9">G G G G</text>
<text x="33.2" y="35.1">13</text>
<text x="34.4" y="35.1">12</text>
<text x="35" y="32.8">NC1</text>
<text x="35.4" y="30.5">IN1</text>
<text x="35.5" y="35.1">11</text>
<text x="37.4" y="32.2">5</text>
<text x="37.4" y="30">4</text>
<text x="58.7" y="30.5">AUDIO_AMP_EN</text>
<text x="58.7" y="32.8">YMU_SPK1N</text>
<text x="106.3" y="35.1">CP_WEN</text>
<text x="108.3" y="30.5">D(1)</text>
<text x="108.3" y="32.8">D(0)</text>
<text x="117.8" y="32.2">27</text>
<text x="117.8" y="30">26</text>
<text x="117.8" y="34.5">28</text>
<text x="119.4" y="32.8">D0</text>
<text x="119.4" y="30.5">D1</text>
<text x="119.4" y="35.1">/WR</text>
<text x="130.3" y="35.3">U401</text>
<text x="139.7" y="32.8">SPVDD</text>
<text x="141" y="35.1">EQ3</text>
<text x="143.4" y="34.5">14</text>
<text x="143.4" y="32.2">15</text>
<text x="143.4" y="30">16</text>
<text x="152.1" y="34.4">R403</text>
<text x="158.2" y="34.5">0</text>
<text x="190.1" y="35.3">B</text>
<text x="44.4" y="36.5">C417</text>
<text x="44.4" y="37.7">100NF</text>
<text x="97.4" y="41.8">CP_OEN</text>
<text x="106.4" y="37.3">YMU_EN</text>
<text x="108.3" y="39.5">A(0)</text>
<text x="117.8" y="39.1">30</text>
<text x="117.8" y="41.4">31</text>
<text x="117.8" y="36.8">29</text>
<text x="119.4" y="39.5">A0</text>
<text x="119.4" y="41.8">/RD</text>
<text x="119.4" y="37.3">/CS</text>
<text x="128.6" y="37.3">YMU762 MA-3</text>
<text x="138.8" y="41.8">HPOUT-R</text>
<text x="141" y="39.5">EQ1</text>
<text x="141" y="37.3">EQ2</text>
<text x="143.4" y="39.1">12</text>
<text x="143.4" y="36.8">13</text>
<text x="143.4" y="41.4">11</text>
<text x="148.2" y="41.3">C403</text>
<text x="152.7" y="40.7">R406</text>
<text x="153" y="41.6">1.2K</text>
<text x="157.3" y="37.9">1.2NF</text>
<text x="157.3" y="36.7">C401</text>
<text x="163.5" y="37">R404</text>
<text x="163.7" y="37.9">6.8K</text>
<text x="173.3" y="38.8">C402</text>
<text x="173.3" y="40">100NF</text>
<text x="108.5" y="44.9">C431</text>
<text x="108.5" y="46.1">NC</text>
<text x="117.8" y="43.6">32</text>
<text x="119.4" y="44.1">IOVDD</text>
<text x="136" y="43.5">HPOUT-L/MONO</text>
<text x="143.4" y="43.6">10</text>
<text x="148.2" y="42.1">220NF</text>
<text x="166.8" y="43.5">10UF</text>
<text x="166.8" y="42.4">C404</text>
<text x="166.8" y="44.6">10V</text>
<text x="38.7" y="52.2">R402</text>
<text x="38.9" y="53.2">10K</text>
<text x="45.8" y="52">C400</text>
<text x="46" y="52.9">1UF</text>
<text x="104.2" y="50.9">CLK13M_YMU</text>
<text x="105.9" y="53.2">YMU_LED</text>
<text x="115.8" y="49.2">C407</text>
<text x="115.8" y="50.4">220PF</text>
<text x="120.6" y="48.1">1</text>
<text x="122.9" y="48.1">2</text>
<text x="125.2" y="48.1">3</text>
<text x="127.4" y="48.1">4</text>
<text x="129.7" y="48.1">5</text>
<text x="132" y="48.1">6</text>
<text x="134.3" y="48.1">7</text>
<text x="136.6" y="48.1">8</text>
<text x="138.9" y="48.1">9</text>
<text x="140.6" y="49.8">C408</text>
<text x="140.6" y="51">100NF</text>
<text x=".8" y="57">C</text>
<text x="9.7" y="56.5">MICOUT</text>
<text x="10.7" y="54.3">MICIN</text>
<text x="19.7" y="57.7">R427</text>
<text x="20.2" y="58.5">0</text>
<text x="26.4" y="56">R405</text>
<text x="26.7" y="58.3">C433</text>
<text x="30.4" y="56">100K</text>
<text x="31" y="58.3">NC</text>
<text x="79.2" y="56">ICEBERG-FPCB</text>
<text x="81.5" y="54.8">MAIN_MIC</text>
<text x="106.1" y="54.3">YMU_IRQ</text>
<text x="108.3" y="55.4">RST</text>
<text x="143.5" y="55.4">VCCD</text>
<text x="190.1" y="57">C</text>
<text x="27.6" y="63.1">39PF</text>
<text x="27.6" y="61.9">C420</text>
<text x="36.3" y="60">VCCA</text>
<text x="52.6" y="60.6">R407</text>
<text x="52.9" y="61.7">2.2K</text>
<text x="57.2" y="60.2">C406</text>
<text x="57.2" y="61.4">150PF</text>
<text x="59.5" y="65.4">C080D,8PF,50V</text>
<text x="61.8" y="63.9">C432</text>
<text x="67.8" y="60.6">C422</text>
<text x="67.8" y="61.7">33PF</text>
<text x="133.7" y="64.8">1NF</text>
<text x="133.7" y="63.7">C411</text>
<text x="140.2" y="62.4">4.7UF</text>
<text x="140.2" y="63.5">6.3V</text>
<text x="140.2" y="61.2">C425</text>
<text x="145.1" y="63.7">C412</text>
<text x="145.1" y="64.8">100NF</text>
<text x="34.6" y="66.5">R409</text>
<text x="35" y="67.3">680</text>
<text x="33.6" y="73.8">33UF</text>
<text x="33.6" y="73">C409</text>
<text x="43.6" y="73.2">C423</text>
<text x="44.1" y="74.2">NC</text>
<text x="160.5" y="77.6">02-828P0-53BKA</text>
<text x="162.4" y="76.5">CN401</text>
<text x=".8" y="78.8">D</text>
<text x="48.5" y="80.8">R420</text>
<text x="48.6" y="81.8">2.2K</text>
<text x="107.4" y="82.7">JACK_IN</text>
<text x="107.4" y="79.3">AOUTBN</text>
<text x="144.6" y="82.1">JACK_IN</text>
<text x="144.8" y="78.7">EAR_SPK_N</text>
<text x="144.9" y="79.8">EAR_MIC_N</text>
<text x="160.5" y="82.1">4</text>
<text x="160.5" y="80.1">5</text>
<text x="160.5" y="78.7">6</text>
<text x="190.1" y="78.8">D</text>
<text x="20.7" y="87.1">AUXIN</text>
<text x="31.8" y="89.6">R422</text>
<text x="38.6" y="84.9">R421</text>
<text x="38.9" y="85.8">10K</text>
<text x="45.5" y="84.6">C416</text>
<text x="45.9" y="85.5">1UF</text>
<text x="107.5" y="86">AOUTBP</text>
<text x="144.8" y="85.5">EAR_SPK_P</text>
<text x="144.9" y="86.6">EAR_MIC_P</text>
<text x="151.3" y="88.3">R426</text>
<text x="157.1" y="88.3">0</text>
<text x="160.5" y="86.6">1</text>
<text x="160.5" y="85.5">2</text>
<text x="160.5" y="84.3">3</text>
<text x="19.7" y="91.7">AUXOUT</text>
<text x="29.6" y="93.7">C424</text>
<text x="29.6" y="94.8">39PF</text>
<text x="31.6" y="90.6">100K</text>
<text x="121.4" y="94.5">1NF</text>
<text x="121.4" y="93.4">C413</text>
<text x="125.9" y="94.5">1NF</text>
<text x="125.9" y="93.4">C414</text>
<text x="139.4" y="93.1">C415</text>
<text x="139.4" y="94.3">10PF</text>
<text x="150.2" y="92.3">R430</text>
<text x="150.8" y="93.1">NC</text>
<text x="153.9" y="92.5">C430</text>
<text x="153.9" y="93.4">27PF</text>
<text x=".8" y="100.5">E</text>
<text x="153.9" y="96.8">R431</text>
<text x="154.8" y="97.7">0</text>
<text x="190.1" y="100.5">E</text>
<text x="40.9" y="103">VCCA</text>
<text x="56.9" y="103">VCCD</text>
<text x="42.8" y="110.2">18K</text>
<text x="42.8" y="109.1">R423</text>
<text x="48.1" y="111.8">2SC4617</text>
<text x="48.1" y="110.7">Q400</text>
<text x="59" y="109.5">R424</text>
<text x="59.4" y="110.5">1K</text>
<text x="65.6" y="113.3">EAR_SWITCH</text>
<text x="42.8" y="119.3">10K</text>
<text x="42.8" y="118.1">R425</text>
<text x="49.2" y="115">2</text>
<text x="54.9" y="117.2">1</text>
<text x="54.9" y="114.3">3</text>
<text x="151.8" y="120">Engineer</text>
<text x=".8" y="122.3">F</text>
<text x="151.4" y="124.4">R&amp;D CHK</text>
<text x="151.7" y="122.2">Drawn by</text>
<text x="162.8" y="124.8">TITLE:</text>
<text x="186.7" y="124.4">Size</text>
<text x="187" y="125.6">A3</text>
<text x="190.1" y="122.3">F</text>
<text x="111.2" y="131.3">Changed by</text>
<text x="122.8" y="131.3">Date Changed</text>
<text x="143.2" y="131.3">Time Changed</text>
<text x="151.3" y="131.3">QA CHK</text>
<text x="151.7" y="129">MFG ENGR CHK</text>
<text x="151.8" y="126.7">DOC CTRL CHK</text>
<text x="162.6" y="131.3">REV</text>
<text x="167.5" y="131.3">Drawing Number</text>
<text x="178.7" y="131.6">Sheet</text>
<text x="182" y="131.7">4</text>
<text x="184.3" y="131.6">of</text>
<text x="186.5" y="131.7">11</text>
<text x="14.1" y="134.1">1</text>
<text x="37.3" y="134.1">2</text>
<text x="60.6" y="134.1">3</text>
<text x="83.9" y="134.1">4</text>
<text x="107.1" y="134.1">5</text>
<text x="110.6" y="132.3">user8</text>
<text x="130.4" y="134.1">6</text>
<text x="142.8" y="132.3">3:10:51 pm</text>
<text x="153.7" y="134.1">7</text>
<text x="163" y="132.2">2.0</text>
<text x="176.9" y="134.1">8</text>
</g>
</svg>
